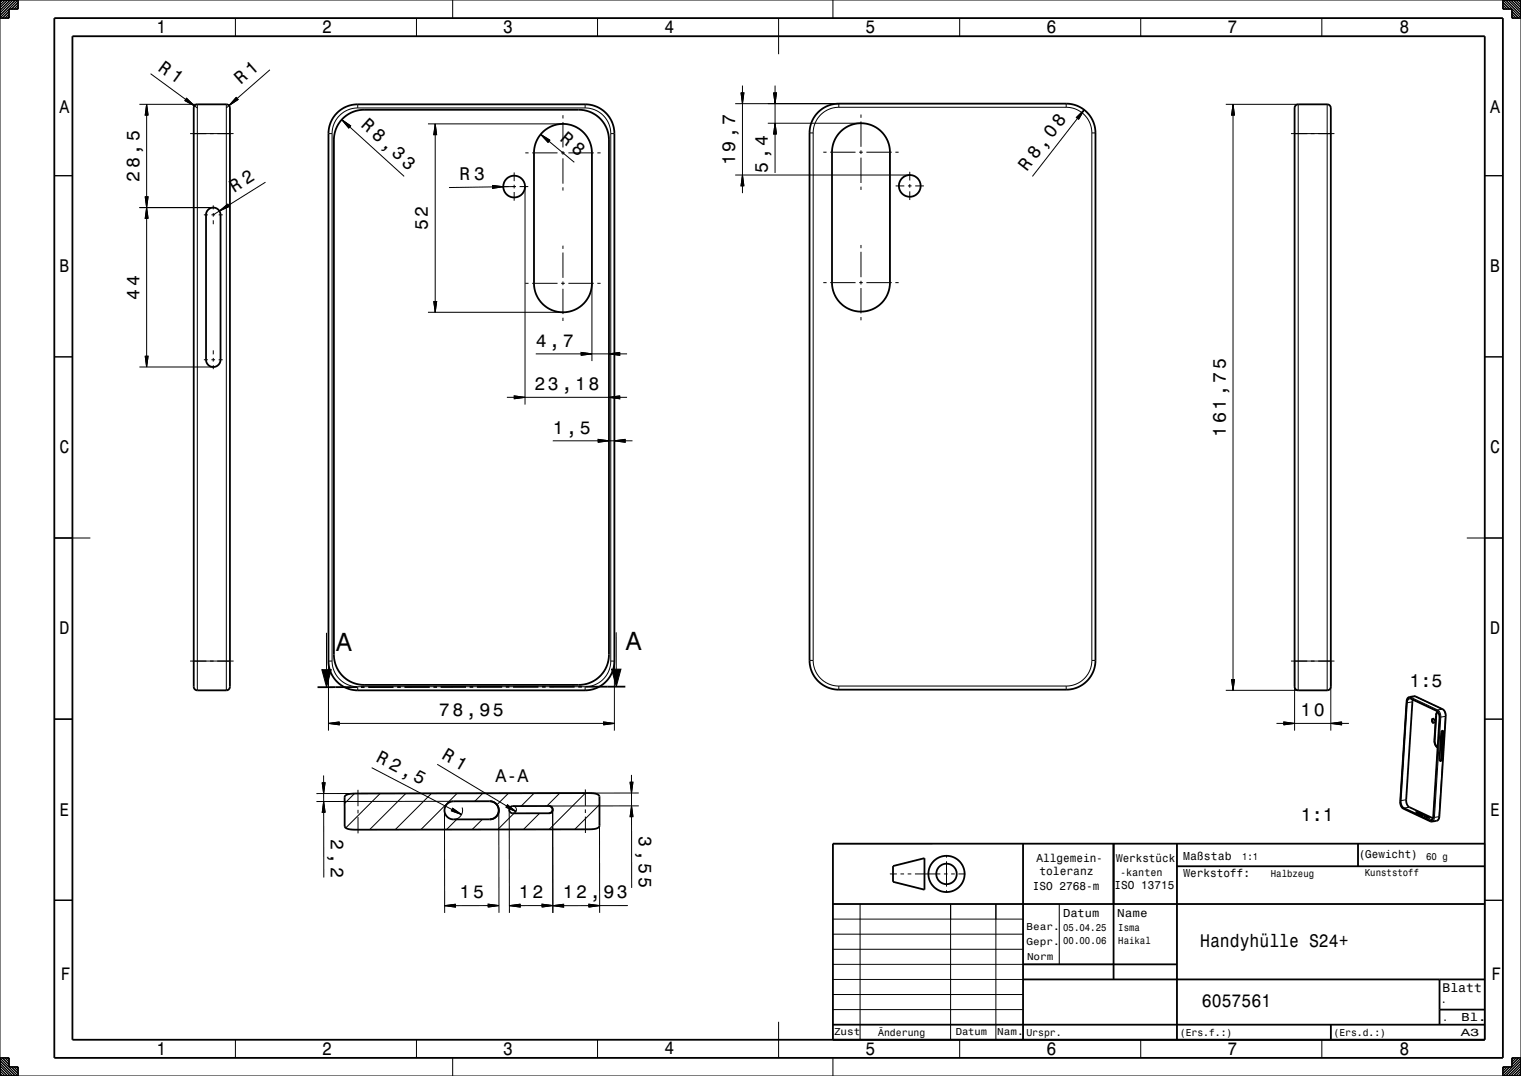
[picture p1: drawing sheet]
<svg xmlns="http://www.w3.org/2000/svg" width="420mm" height="297mm" viewBox="0 0 420 297" stroke-linecap="round" stroke-linejoin="round" font-family="sans-serif">
<!-- layer:  General  -->
<g fill="none" stroke="#000" stroke-width=".28">
<path d="M74.5 19.3l-9 7.9M125 0v5M230 0v5M38.5 28.8h16v161.7M40.5 28.8l.4 3h-.8zM40.5 31.8v22.5M41.6 20.3l9.7 7.2M51.5 27.1l2.2 2.1-2.6-1.4zM52.5 36.9h12M53.7 29.2l.8 .6M62.5 28.8v161.7M63.2 29.1l-.7 .7"/>
<path d="M65.2 26.9l.5 .6-2.5 1.6zM90.7 36.9h1M91.7 36.9v145.6M94.4 33l2.4 1.7-.5 .6zM96.6 35l15 13.7M98.8 29.8a7.1 7.1 0 0 0-7.1 7.1M98.8 28.8v1M98.8 29.8h62.8M118.2 34.2h37.3M120.2 34.2l.4 3h-.8zM120.2 37.2v46M149.3 37.1l2.5 1.6-.5 .6z"/>
<path d="M151.6 39l7 5.8M155.5 31.8v.9M155.5 33.7v7M161.6 29.8a7.1 7.1 0 0 1 7.1 7.1M161.6 28.8v1M168.7 36.9h1M168.7 36.9v145.6M203 28.6h28.6v1M204.6 25.6h.8l-.4 3zM205 23.6v2M205 28.6v19.7M212 34h25.7"/>
<path d="M213.6 25.6h.8l-.4 3zM214 34l.4 3h-.8zM214 23.6v2M214 28.6v5.4M214 37v10.7M223.5 36.7h1M224.5 36.7v145.6M231.6 29.6a7.1 7.1 0 0 0-7.1 7.1M231.6 29.6h62.8M237.7 31.6v.9M237.7 33.5v7M294.4 29.6a7.1 7.1 0 0 1 7.1 7.1"/>
<path d="M294.4 28.6v1M297.2 32.4l2.2-2.1-1.5 2.6zM297.5 32.7l-12.4 16M301.5 36.7v145.6M301.5 36.7h1M338.5 28.8h20v161.7h-20M340.5 28.8l.4 3h-.8zM340.5 31.8v155.8M356.5 36.9h12M366.5 28.8v161.7M38.5 57.3h20.4M40.1 54.3h.8l-.4 3z"/>
<path d="M40.5 57.3l.4 3h-.8zM56.3 59.3h1.1M58.4 59.3h1M58.9 56.7v1.1M58.9 58.8v1M60.4 59.3h1.1M60.6 58.2l2.3-1.9 .4 .7zM60.6 58.2l-1.7 1.1M73.3 50.3l-10.2 6.4M136 51.2l3 .3-3 .5zM136 51.6l-12 .2M138.1 51.5h2.4"/>
<path d="M141.5 51.5h1M142 47.6v2.4M142 51v1M142 53v2.4M142 51.5h-3M143.5 51.5h2.4M145 51.5v60.2M145.1 42.2h.9M147 42.2h7M155 42.2h1M155.5 41.7v1M155.5 43.7v7"/>
<path d="M155.5 51.7v.9M157 42.2h7M165 42.2h.9M203 48.3h48.2M205 48.3l.4 3h-.8zM205 51.3v2M227.3 42h.9M229.2 42h7M237.2 42h1M237.7 41.5v1M237.7 43.5v7M237.7 51.5v.9"/>
<path d="M239.2 42h7M247.2 42h.9M247.3 51.3h2.4M250.7 51.3h1M251.2 47.4v2.4M251.2 50.8v1M251.2 52.8v2.4M252.7 51.3h2.4M40.5 60.3v38M58.9 60.8v1.1M145.1 78.2h.9M147 78.2h7"/>
<path d="M155 78.2h1M155.5 67.8v.9M155.5 69.7v7M155.5 77.7v1M155.5 79.7v7M157 78.2h7M163.5 78.2v21.5M165 78.2h.9M227.3 78h.9M229.2 78h7M237.2 78h1M237.7 67.6v.9"/>
<path d="M237.7 69.5v7M237.7 77.5v1M237.7 79.5v7M239.2 78h7M247.2 78h.9M40.1 98.3h.8l-.4 3zM56.3 99.3h1.1M58.4 99.3h1M58.9 96.7v1.1M58.9 98.8v1M60.4 99.3h1.1M118.2 86.2h37.3"/>
<path d="M119.8 83.2h.8l-.4 3zM147.9 97.7h12.6M155.5 87.7v.9M160.5 97.3l3 .4-3 .4zM163.5 97.7h4.7M168.2 97.7l2.9-.4v.8zM171.1 97.7h2.1M237.7 87.5v.9M38.5 101.3h20.4M58.9 100.8v1.1M140 109.7h2M142 109.3l3 .4-3 .4z"/>
<path d="M145 109.7h23.2M168.2 109.7l2.9-.4v.8zM171.1 109.7h2.1M152.6 121.7h12.6M165.2 121.3l3 .4-3 .4zM168.2 121.7h1.5M169.7 121.7l2.9-.4v.8zM172.6 121.7h2.1M90.2 174.7v10.1M170.2 174.5v10.2M52.5 182.5h12M90.7 199.7l3-.4v.8z"/>
<path d="M91.7 182.5a7.1 7.1 0 0 0 7.1 7.1M91.7 182.5h-1v19.2M93.7 199.7h73M98.8 189.6v.9M98.8 189.6h62.8M161.6 189.6v.9M166.7 199.3l3 .4-3 .4zM168.7 182.5a7.1 7.1 0 0 1-7.1 7.1M168.7 182.5h1v19.2M223.5 182.3h1M224.5 182.3a7.1 7.1 0 0 0 7.1 7.1M231.6 189.4h62.8"/>
<path d="M231.6 189.4v1M294.4 189.4v1M301.5 182.3a7.1 7.1 0 0 1-7.1 7.1M301.5 182.3h1M340.1 187.6h.8l-.4 2.9zM352.5 199.7h2M354.5 199.3l3 .4-3 .4zM356.5 182.5h12M357.5 182.5v19.2M357.5 199.7h10M367.5 199.7l3-.4v.8zM367.5 182.5v19.2"/>
<path d="M370.5 199.7h2M388.4 193.6h.1M388.5 193.6l-1.8 27.7M389.2 192.4l.3 .1M389.4 192.7a.75 .75 0 0 0-.9 .9M389.4 192.7l7.4 3.5M389.5 192.5l-.1 .2M389.5 192.5l7.5 3.5M390 193.7l-1.5 .3M390.5 192.2h.3M390.8 192.2h.1M390.8 192.2l7.5 3.5"/>
<path d="M390.8 192.2l-1.3 .3M396.6 197.5h-.1M396.8 196.2a1.83 1.83 0 0 1 .8 1.7M397 196l-.2 .2M397 196l.7 .7 .2 1.2M397.6 197.9h.3M397.6 197.9l-1.8 27.7M397.9 197.9l-1.8 27.7M398.3 195.7l.6 .8 .2 1.2M398.3 195.7l.1 .1M398.3 195.7l-1.3 .3M399.1 197.7l-1.7 27.7"/>
<path d="M399.1 197.7l-1.2 .2M399.2 197.7h-.1M89 216.1h.8l-.4 2.9zM89.4 214v2.1M89.4 219v2.2M97.9 219l-2.7 2.8M98.8 218l.1 4.5M102.6 211.9l22.2 11.6M105 219l-9.5 9.5M112.1 219l-10 10M119.2 219l-10.1 10M120.7 211l19.2 11.5"/>
<path d="M126.2 219l-10 10M133.3 219l-2.2 2.2M140.4 219l-3.2 3.1M147.5 218.9l-3.6 3.6M154.6 218.9l-3.6 3.6M161.6 217.9v4.5M161.7 218.9l-10.1 10M174 215.9h.8l-.4 3zM174.4 213.9v2M174.4 218.9v3.5M176.4 218.9l-89 .1M396.2 204.3h-.1"/>
<path d="M398 209.6h.1M398.4 202h.2M89.4 221.2l.4 3h-.8zM89.4 224.2v18M98.9 223.5v1M98.9 225.5v4.5M122.7 223.7l.1 28.3M125 223.1l2.5 1.7-2.9-1zM125.2 221.2h-37.8M126.1 226.2l-2.8 2.8M127.6 222.9a2.5 2.5 0 0 1-2.4 3.3M133.2 226.2l-2.8 2.8"/>
<path d="M137.7 223.7l.1 28.3M140.1 222.1l2.4 1.9-2.8-1.2zM140.6 223.5l.1 28.5M141.7 222.5a1 1 0 0 1 .9 1.1 1 1 0 0 1-1 .9M141.9 224.5l-4.4 4.5M149 224.5l-4.4 4.4M152.6 223.5l.1 28.5M161.6 223.4v1M161.6 225.4l.1 4.5M165.5 222.1l-6.8 6.8M165.5 227.9l.1 24.1M174.4 222.4l.4 3h-.8z"/>
<path d="M174.4 225.4v19.7M176.4 222.4l-24.8 .1M261.4 236v.7M261.4 237.7v7M386.7 221.3h.1M386.7 221.3v.3a1.78 1.78 0 0 0 .7 1.5M387.4 223.1l.1 .1M387.4 223.1l7.5 3.5M388.3 220.8l-1.5 .2M389.2 222.8l-1.5 .3M391.8 224.2v.3M393 224.8v.2"/>
<path d="M393.6 225.2l-.1 .2M394.7 225.7v.1M394.9 226.6l.1 .1M395.4 226.2l-.7 .2M395.8 225.6h.3M395.8 225.6a.79 .79 0 0 1-.9 1M396.1 225.6a1.12 1.12 0 0 1-.7 1.2M397.4 225.4a1.12 1.12 0 0 1-.7 1.2M397.4 225.4l-1.3 .2M397.5 225.4h-.1M122.8 250l3-.4v.8zM134.8 249.6l3 .4-3 .4z"/>
<path d="M134.8 250h-9M140.7 250l2.9-.4v.8zM149.7 249.6l3 .4-3 .4zM149.7 250h-6.1M152.7 250l2.9-.4v.8zM162.6 249.6l3 .4-3 .4zM162.6 250h-7M173.4 250h-7.8M245.7 241.2h1.9M248.7 241.2h1M250.6 241.2h1.1M252.6 241.2h7.1"/>
<path d="M260.6 241.2h1.1M261.4 245.7v.7M262.7 241.2h1M264.7 241.2h1.9M125 292v5M230 292v5"/>
</g>
<g fill="none" stroke="#000" stroke-width=".5">
<path d="M53.8 29.1l.7-.3h8.1l.6 .3 .3 .7v159.8l-.3 .7-.7 .2h-8.1l-.6-.3-.3-.6v-159.8zM93.1 31.1a8.1 8.1 0 0 1 5.7-2.3h62.8a8.1 8.1 0 0 1 8.1 8.1v145.6a8.1 8.1 0 0 1-8.1 8h-62.8a8.1 8.1 0 0 1-8.1-8v-145.6a8.1 8.1 0 0 1 2.4-5.8zM94.7 32.7a8.3 8.3 0 0 1 5.8-2.4h59.3a8.3 8.3 0 0 1 8.4 8.3v142.1a8.3 8.3 0 0 1-8.4 8.4h-59.3a8.3 8.3 0 0 1-8.3-8.4v-142.1a8.3 8.3 0 0 1 2.5-5.9zM149.9 36.5a8 8 0 0 1 8.7-1.7 8 8 0 0 1 4.9 7.4v36a8 8 0 0 1-8 8 8 8 0 0 1-8-8v-36a8 8 0 0 1 2.4-5.7zM225.8 31.1a8.1 8.1 0 0 1 5.8-2.5h62.8a8.1 8.1 0 0 1 8.1 8.1v145.6a8.1 8.1 0 0 1-8.1 8.1h-62.8a8.1 8.1 0 0 1-8.1-8.1v-145.6a8 8 0 0 1 2.3-5.6zM232 36.5a8 8 0 0 1 8.7-1.9 8 8 0 0 1 5 7.4v36a8 8 0 0 1-8 8 8 8 0 0 1-8-8v-36a8 8 0 0 1 2.3-5.5zM357.8 29.1l.7-.3h8.1l.6 .3 .3 .7v159.8l-.3 .7-.7 .2h-8.1l-.7-.3-.2-.6v-159.8zM57.5 57.9a2 2 0 0 1 2.1-.5 2 2 0 0 1 1.3 1.9v40a2 2 0 0 1-2 2 2 2 0 0 1-2-2v-40l.1-.8zM98.7 189.7h-11M99.7 189.7h1M108.7 189.6l-7 .1M109.7 189.6h1"/>
<path d="M118.7 189.6h-7M119.7 189.6h1M128.7 189.6h-7M129.7 189.6h1M138.7 189.6h-7M139.7 189.6h1M148.7 189.6h-7M149.7 189.6h1M158.7 189.6h-7M160.7 189.6h-1M172.7 189.5l-11 .1M388.8 192.6l.4-.2 1.6-.2 7.6 3.6a2.02 2.02 0 0 1 .8 1.9l-1.9 28.3-.5 .5-1.7 .2-7.6-3.5a2.07 2.07 0 0 1-.8-1.9l1.7-27.8z"/>
<path d="M388.8 193l.8-.1 7 3.3 .5 .4 .3 .9-1.6 27.7a.92 .92 0 0 1-1.1 1.2l-7.1-3.4-.4-.4-.4-.9 1.7-27.7zM390.1 193.1l-1.8 28.4 .3 .7 .5 .6 6.6 3M395.5 198.4a.58 .58 0 0 1 .6 .5 .58 .58 0 0 1-.3 .6l-.4-.4zM395.7 198.4a.73 .73 0 0 0 .2 1.1M397 196.5l-.5 .8-.4 7.3 .3 1.1 .6 .6M397 196.5l-.4 .9-.4 7.2 .2 .9 .6 .8M95.4 219.6a5.4 5.4 0 0 1 3.4-.6l62.8-.1a5.6 5.6 0 0 1 3.6 .5l.3 .5v8a1.33 1.33 0 0 1-1.4 .9l-65.2 .2a4.8 4.8 0 0 1-3.6-.7l-.1-8.3zM161.6 218.9h.1M398.1 201.8l.4-.1 .1 .3-.5 7.6-.3 .5-.3-.3zM398.2 201.8l-.2 3.5-.3 .8M398.4 201.7l-.4 7.9-.4 .4M123.4 221.9l.9-.5 .7-.2h10.2a2.5 2.5 0 0 1 2.5 2.5 2.5 2.5 0 0 1-2.5 2.5h-10a2.5 2.5 0 0 1-2.3-1.5 2.5 2.5 0 0 1 .5-2.8z"/>
<path d="M140.9 222.8l.7-.3h10a1 1 0 0 1 1 1 1 1 0 0 1-1 1h-10a1 1 0 0 1-.9-.6 1 1 0 0 1 .2-1.1zM246.6 239.1l8.7-2.2v8.7l-8.7-2.2zM307.5 232.9v16.6M390.9 224.3l.7-.1 1.5 .7-.7 .1zM391.2 224.4l1.7 .6M393.2 225.2l1.6 .6h-.4z"/>
<circle cx="142" cy="51.5" r="3"/>
<circle cx="251.2" cy="51.3" r="3"/>
<circle cx="261.4" cy="241.2" r="5"/>
<circle cx="261.4" cy="241.2" r="2.82"/>
</g>
<!-- layer:  Basic Geometry  -->
<g fill="none" stroke="#000" stroke-width=".28">
<path d="M0 0h420v297h-420zM0 0h.1M.7 0l-.7 .7M1.4 0l-1.4 1.4M2.1 0l-2.1 2.1M2.5 3.2l-1.8 1.8M2.5 3.9l-1.1 1.1M2.5 4.6l-.4 .4M2.8 0l-2.8 2.8M3.5 0l-3.5 3.6M4.3 0l-4.3 4.3M5 0v2.5h-2.5v2.5h-2.5z"/>
<path d="M5 .7l-1.8 1.8M5 1.4l-1.1 1.1M5 2.1l-.4 .4M65 5v5M115 5v5M165 5v5M215 5v10M265 5v5M315 5v5M365 5v5M415 .6l1.8 1.9M415 1.4l1.1 1.1"/>
<path d="M415 2.1l.4 .4M415.1 0l4.9 5h-2.5v-2.5h-2.5zM415.8 0l4.2 4.2M416.5 0l3.5 3.5M417.2 0l2.8 2.8M417.5 3.2l1.9 1.8M417.5 3.9l1.1 1.1M417.5 4.6l.4 .4M417.9 0l2.1 2.1M418.6 0l1.4 1.4M419.3 0l.7 .7M15 48.5h5"/>
<path d="M410 48.5h5M15 98.5h5M410 98.5h5M15 148.5h10M405 148.5h10M15 198.5h5M410 198.5h5M230 232.9h27.5M410 232.9v54.1h-180M15 248.5h5M230 257.9h52.5M230 253.7h52.5"/>
<path d="M237.5 249.5v37.5M262.5 249.5v37.5M275 249.5v37.5M292.5 249.5v16.7M410 248.5h5M230 266.2h77.5M230 274.5h52.5M230 270.3h52.5M230 262h52.5M230 278.7h52.5M0 292h2.5v2.5h2.5v2.5l-5-4.9M0 296.3l.7 .7"/>
<path d="M0 295.6l1.4 1.4M0 294.9l2.1 2.1M0 294.2l2.8 2.8M0 293.5l3.5 3.5M0 292.8l4.2 4.2M.7 292l1.8 1.8M1.4 292l1.1 1.1M2.1 292l.4 .4M3.2 294.5l1.8 1.8M3.9 294.5l1.1 1.1M4.6 294.5l.4 .4M65 287v5"/>
<path d="M115 287v5M165 287v5M215 282v10M265 287v5M315 287v5M365 287v5M415.4 294.5l-.4 .5M416.2 294.5l-1.2 1.2M416.9 294.5l-1.9 1.9M417.9 292l-.4 .4M418.7 292l-1.2 1.2M419.4 292l-1.9 1.9"/>
<path d="M420 292h-2.5v2.5h-2.5v2.5M420 296.3l-.7 .7M420 295.6l-1.4 1.4M420 294.9l-2.1 2.1M420 294.2l-2.8 2.8M420 293.5l-3.5 3.5M420 292.8l-4.2 4.2M420 292.1l-4.9 4.9"/>
</g>
<g fill="none" stroke="#000" stroke-width=".5">
<path d="M15 5h400v287h-400zM20 10h390v277h-390zM282.5 232.9v54.1M307.5 232.9v37.4M325 232.9v54.1M325 239.1h85M375 232.9v6.2M410 232.9h-180v54.1M230 249.5h180M282.5 266.2h42.5M282.5 270.3h127.5M397.5 270.3v12.5"/>
<path d="M397.5 278.7h12.5M230 282.8h180M367.5 282.8v4.2"/>
</g>
<!-- layer:  Layer 2 -->
<path d="M0 0h5v2.5h-2.5v2.5h-2.5zM415 0h5v5h-2.5v-2.5h-2.5zM417.5 292h2.5v5h-5v-2.5h2.5z" fill="none" stroke="#000" stroke-width=".28"/>
<!-- layer:  General  -->
<g fill="#000" stroke="#000" stroke-width=".28">
<path d="M40.5 28.8l.4 3h-.8z" fill-rule="evenodd"/>
<path d="M51.5 27.1l2.2 2.1-2.6-1.4z" fill-rule="evenodd"/>
<path d="M65.2 26.9l.5 .6-2.5 1.6z" fill-rule="evenodd"/>
<path d="M94.4 33l2.4 1.7-.5 .6z" fill-rule="evenodd"/>
<path d="M120.2 34.2l.4 3h-.8z" fill-rule="evenodd"/>
<path d="M149.3 37.1l2.5 1.6-.5 .6z" fill-rule="evenodd"/>
<path d="M204.6 25.6h.8l-.4 3z" fill-rule="evenodd"/>
<path d="M213.6 25.6h.8l-.4 3z" fill-rule="evenodd"/>
<path d="M214 34l.4 3h-.8z" fill-rule="evenodd"/>
<path d="M297.2 32.4l2.2-2.1-1.5 2.6z" fill-rule="evenodd"/>
<path d="M340.5 28.8l.4 3h-.8z" fill-rule="evenodd"/>
<path d="M40.1 54.3h.8l-.4 3z" fill-rule="evenodd"/>
<path d="M60.6 58.2l2.3-1.9 .4 .7z" fill-rule="evenodd"/>
<path d="M136 51.2l3 .3-3 .5z" fill-rule="evenodd"/>
<path d="M205 48.3l.4 3h-.8z" fill-rule="evenodd"/>
<path d="M40.5 57.3l.4 3h-.8z" fill-rule="evenodd"/>
<path d="M40.1 98.3h.8l-.4 3z" fill-rule="evenodd"/>
<path d="M119.8 83.2h.8l-.4 3z" fill-rule="evenodd"/>
<path d="M160.5 97.3l3 .4-3 .4z" fill-rule="evenodd"/>
<path d="M168.2 97.7l2.9-.4v.8z" fill-rule="evenodd"/>
<path d="M142 109.3l3 .4-3 .4z" fill-rule="evenodd"/>
<path d="M168.2 109.7l2.9-.4v.8z" fill-rule="evenodd"/>
<path d="M165.2 121.3l3 .4-3 .4z" fill-rule="evenodd"/>
<path d="M169.7 121.7l2.9-.4v.8z" fill-rule="evenodd"/>
<path d="M88.9 184.8h2.6l-1.3 4.9z" fill-rule="evenodd"/>
<path d="M90.7 199.7l3-.4v.8z" fill-rule="evenodd"/>
<path d="M168.9 184.7h2.6l-1.3 4.8z" fill-rule="evenodd"/>
<path d="M340.1 187.6h.8l-.4 2.9z" fill-rule="evenodd"/>
<path d="M367.5 199.7l3-.4v.8z" fill-rule="evenodd"/>
<path d="M89 216.1h.8l-.4 2.9z" fill-rule="evenodd"/>
<path d="M166.7 199.3l3 .4-3 .4z" fill-rule="evenodd"/>
<path d="M174 215.9h.8l-.4 3z" fill-rule="evenodd"/>
<path d="M354.5 199.3l3 .4-3 .4z" fill-rule="evenodd"/>
<path d="M89.4 221.2l.4 3h-.8z" fill-rule="evenodd"/>
<path d="M125 223.1l2.5 1.7-2.9-1z" fill-rule="evenodd"/>
<path d="M140.1 222.1l2.4 1.9-2.8-1.2z" fill-rule="evenodd"/>
<path d="M174.4 222.4l.4 3h-.8z" fill-rule="evenodd"/>
<path d="M122.8 250l3-.4v.8z" fill-rule="evenodd"/>
<path d="M134.8 249.6l3 .4-3 .4z" fill-rule="evenodd"/>
<path d="M140.7 250l2.9-.4v.8z" fill-rule="evenodd"/>
<path d="M149.7 249.6l3 .4-3 .4z" fill-rule="evenodd"/>
<path d="M152.7 250l2.9-.4v.8z" fill-rule="evenodd"/>
<path d="M162.6 249.6l3 .4-3 .4z" fill-rule="evenodd"/>
</g>
<g font-size="7.2">
<text x="92.8" y="179.7">A</text>
<text x="172.8" y="179.5">A</text>
</g>
<g font-size="5.1">
<text x="43.4" y="19.2" transform="rotate(36 43.4 19.2)">R 1</text>
<text x="154.4" y="38.7" transform="rotate(40 154.4 38.7)">R 8</text>
<text x="64.7" y="53.3" transform="rotate(-32 64.7 53.3)">R 2</text>
<text x="103.6" y="210.1" transform="rotate(27 103.6 210.1)">R 2,5</text>
</g>
<g font-size="5">
<text x="43.2" y="9.1">1</text>
<text x="88.9" y="9.1">2</text>
<text x="138.9" y="9.1">3</text>
<text x="183.5" y="9">4</text>
<text x="239" y="9.1">5</text>
<text x="288.9" y="9.1">6</text>
<text x="338.9" y="9.1">7</text>
<text x="386.5" y="9.1">8</text>
<text x="66.5" y="23.6" transform="rotate(-41 66.5 23.6)">R 1</text>
<text x="16.5" y="31.1">A</text>
<text x="99.4" y="34.9" transform="rotate(42 99.4 34.9)">R 8,33</text>
<text x="411.5" y="31.1">A</text>
<text x="203" y="45.6" transform="rotate(-90 203 45.6)">19,7</text>
<text x="212" y="47.7" transform="rotate(-90 212 47.7)">5,4</text>
<text x="283.5" y="47.5" transform="rotate(-52 283.5 47.5)">R 8,08</text>
<text x="38.5" y="50.2" transform="rotate(-90 38.5 50.2)">28,5</text>
<text x="126.9" y="49.7" transform="rotate(-1 126.9 49.7)">R 3</text>
<text x="118.2" y="63.6" transform="rotate(-90 118.2 63.6)">52</text>
<text x="16.5" y="75.1">B</text>
<text x="411.5" y="75.1">B</text>
<text x="38.5" y="82.7" transform="rotate(-90 38.5 82.7)">44</text>
<text x="147.9" y="95.7">4,7</text>
<text x="147.6" y="107.7">23,18</text>
<text x="152.6" y="119.7">1,5</text>
<text x="16.5" y="125.1">C</text>
<text x="338.5" y="120.5" transform="rotate(-90 338.5 120.5)">161,75</text>
<text x="411.5" y="125.1">C</text>
<text x="16.5" y="175.1">D</text>
<text x="411.5" y="175.1">D</text>
<text x="389.2" y="189.5">1:5</text>
<text x="121.2" y="197.7">78,95</text>
<text x="359.1" y="197.7">10</text>
<text x="121.8" y="209.3" transform="rotate(31 121.8 209.3)">R 1</text>
<text x="136.8" y="215.8">A-A</text>
<text x="16.5" y="225.1">E</text>
<text x="359.2" y="226.5">1:1</text>
<text x="411.5" y="225.1">E</text>
<text x="91.4" y="231.7" transform="rotate(90 91.4 231.7)">2,2</text>
<text x="176.4" y="230.8" transform="rotate(90 176.4 230.8)">3,55</text>
<text x="126.9" y="248">15</text>
<text x="143.3" y="248">12</text>
<text x="155.4" y="248">12,93</text>
<text x="331.4" y="261.4">Handyhülle S24+</text>
<text x="16.8" y="270.4">F</text>
<text x="411.8" y="270.4">F</text>
<text x="331.9" y="277.9">6057561</text>
<text x="43.2" y="291.1">1</text>
<text x="88.9" y="291.1">2</text>
<text x="138.9" y="291.1">3</text>
<text x="183.5" y="291">4</text>
<text x="239" y="291.1">5</text>
<text x="288.9" y="291.1">6</text>
<text x="338.9" y="291.1">7</text>
<text x="386.5" y="291.1">8</text>
</g>
<text font-size="3.5" x="398.3" y="273.7">Blatt</text>
<g font-size="3.2">
<text x="286.2" y="237.8">Allgemein-</text>
<text x="326.7" y="237.5">Maßstab</text>
<text x="285.2" y="245.6">ISO 2768-m</text>
<text x="287" y="241.6">toleranz</text>
<text x="307.8" y="245.4">ISO 13715</text>
<text x="326.8" y="242">Werkstoff:</text>
<text x="293.5" y="253.2">Datum</text>
<text x="308.5" y="253.2">Name</text>
<text x="403.6" y="281.7">Bl.</text>
</g>
<g font-size="3.1">
<text x="308.2" y="238">Werkstück</text>
<text x="375.2" y="236.9">(Gewicht)</text>
</g>
<g font-size="2.9">
<text x="309.3" y="241.7">-kanten</text>
<text x="403.4" y="285.9">A3</text>
</g>
<g font-size="2.8">
<text x="343" y="237.3">1:1</text>
<text x="393.8" y="237.2">60 g</text>
<text x="350.9" y="242">Halbzeug</text>
<text x="376.9" y="241.9">Kunststoff</text>
<text x="283.5" y="256.7">Bear.</text>
<text x="293.6" y="257">05.04.25</text>
<text x="308.8" y="257">Isma</text>
<text x="283.5" y="260.7">Gepr.</text>
<text x="293.6" y="260.6">00.00.06</text>
<text x="308.8" y="260.6">Haikal</text>
<text x="283.6" y="264.9">Norm</text>
<text x="398" y="276.9">.</text>
<text x="398.3" y="281.7">.</text>
<text x="230.3" y="285.7">Zust</text>
<text x="242.5" y="285.8">Änderung</text>
<text x="263.9" y="285.7">Datum</text>
<text x="275.4" y="285.7">Nam.</text>
<text x="283.4" y="285.8">Urspr.</text>
<text x="325.8" y="285.8">(Ers.f.:)</text>
<text x="368.2" y="285.8">(Ers.d.:)</text>
</g>
</svg>
